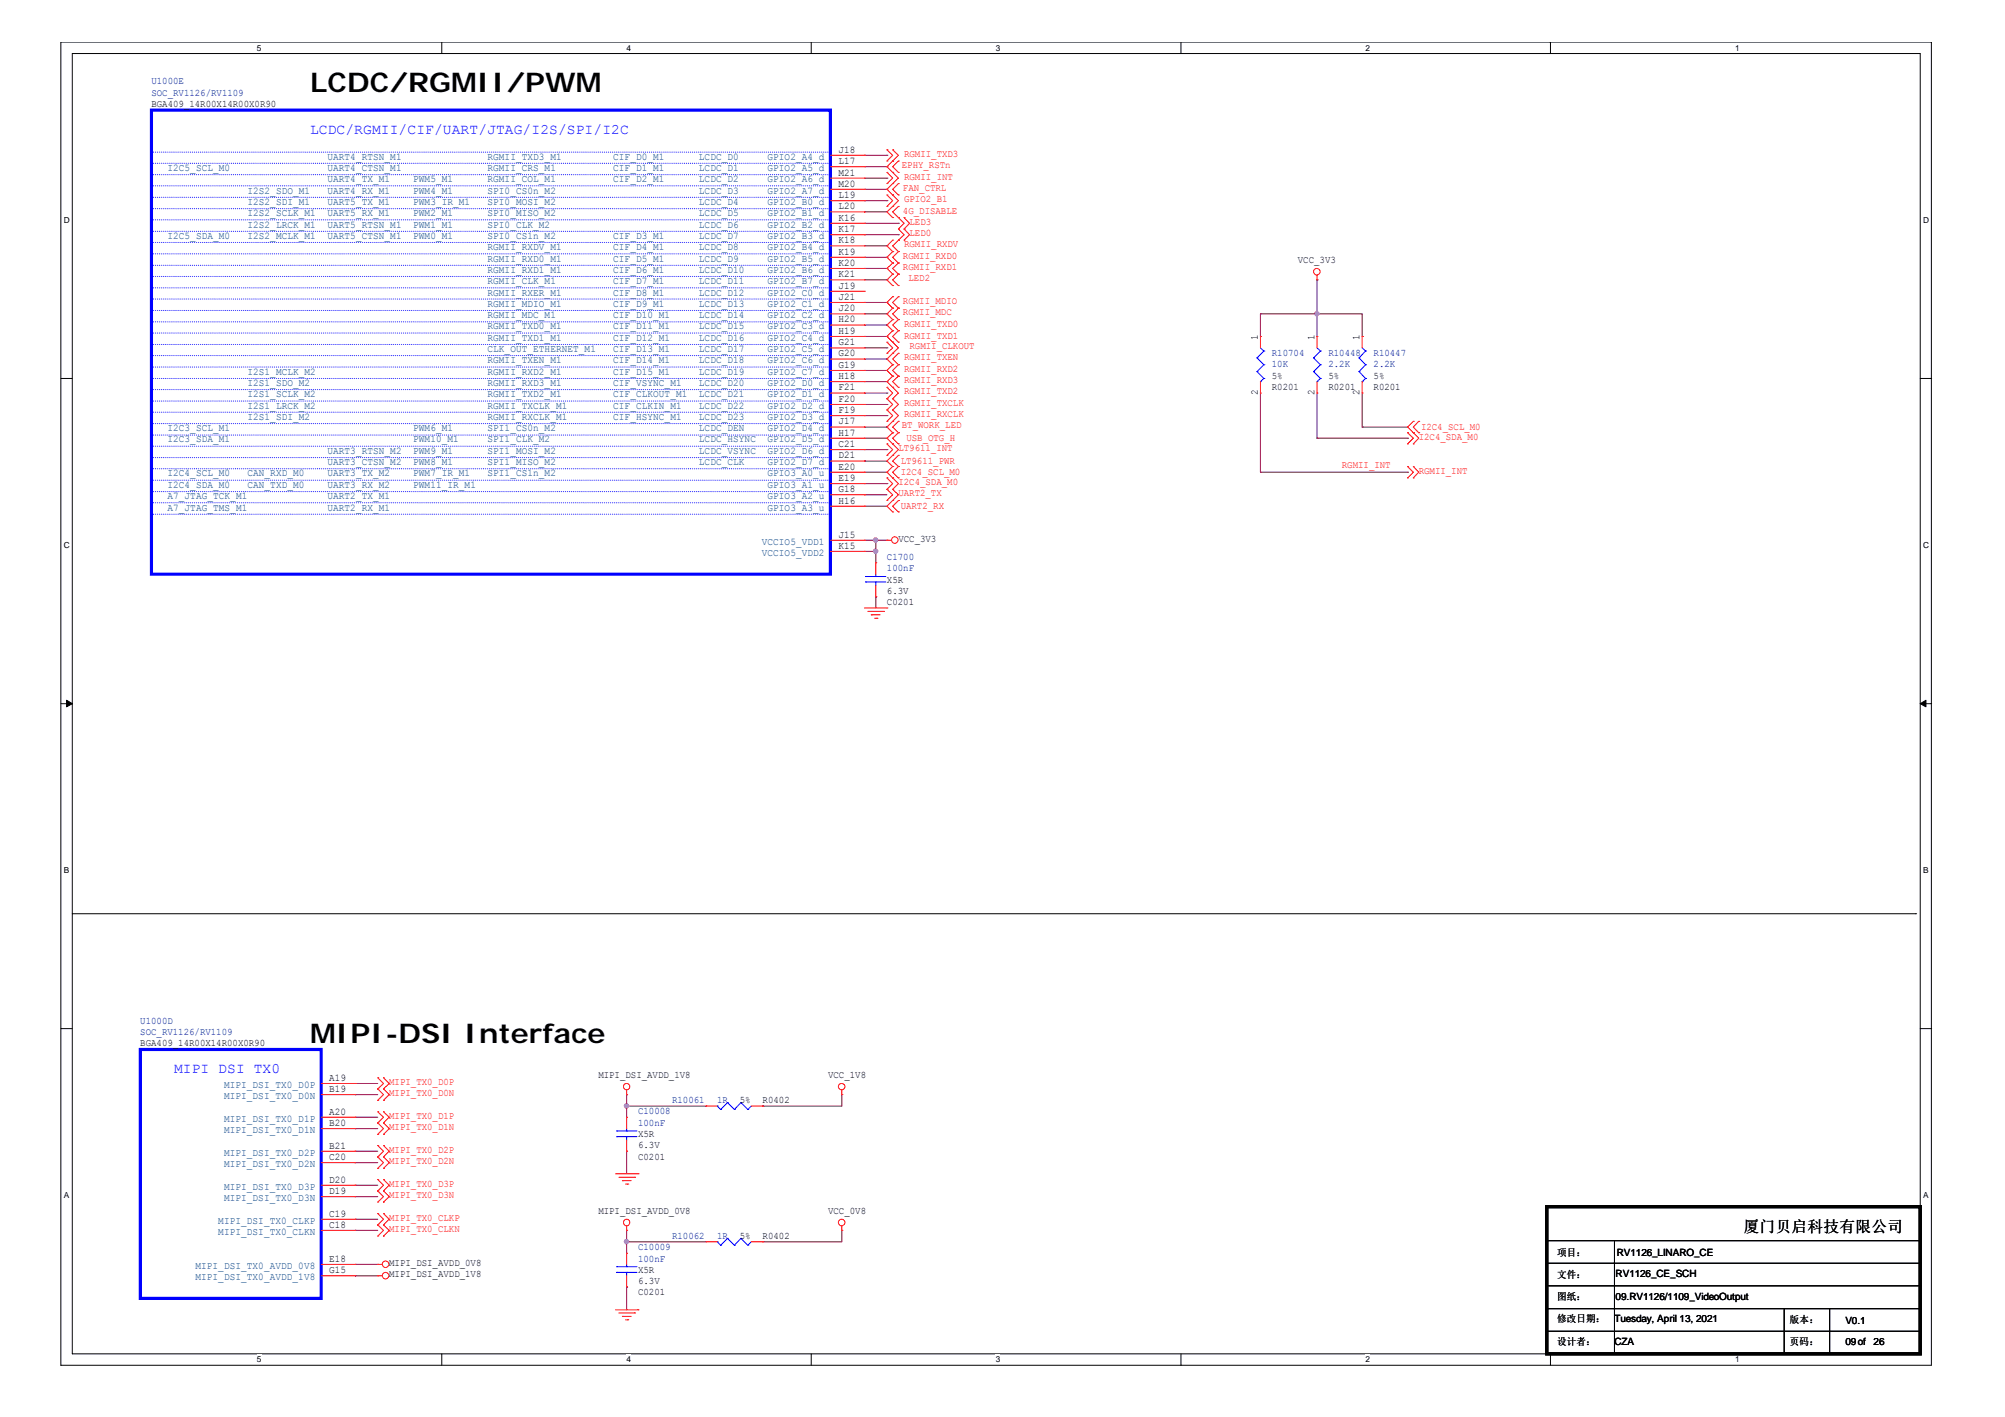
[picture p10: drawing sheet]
<svg xmlns="http://www.w3.org/2000/svg" width="297mm" height="210mm" viewBox="0 0 297 210" stroke-linecap="round" stroke-linejoin="round" font-family="sans-serif">
<path d="M9 6.2h277.1v196h-277.1zM10.7 7.9h273.8v192.6h-273.8z" fill="none" stroke="#000" stroke-width=".15"/>
<g fill="#fff">
<path d="M38.1 6.4h.6v1.4h-.6z"/>
<path d="M38.1 200.7h.6v1.4h-.6z"/>
</g>
<path d="M65.4 6.2v1.7M65.4 200.5v1.7" fill="none" stroke="#000" stroke-width=".15"/>
<g fill="#fff">
<path d="M92.8 6.4h.6v1.4h-.6z"/>
<path d="M92.8 200.7h.6v1.4h-.6z"/>
</g>
<path d="M120.2 6.2v1.7M120.2 200.5v1.7" fill="none" stroke="#000" stroke-width=".15"/>
<g fill="#fff">
<path d="M147.5 6.4h.7v1.4h-.7z"/>
<path d="M147.5 200.7h.7v1.4h-.7z"/>
</g>
<path d="M175 6.2v1.7M175 200.5v1.7" fill="none" stroke="#000" stroke-width=".15"/>
<g fill="#fff">
<path d="M202.3 6.4h.6v1.4h-.6z"/>
<path d="M202.3 200.7h.6v1.4h-.6z"/>
</g>
<path d="M229.7 6.2v1.7M229.7 200.5v1.7" fill="none" stroke="#000" stroke-width=".15"/>
<g fill="#fff">
<path d="M257 6.4h.7v1.4h-.7z"/>
<path d="M257 200.7h.7v1.4h-.7z"/>
<path d="M9.4 31.9h.9v1.4h-.9z"/>
<path d="M284.9 31.9h.9v1.4h-.9z"/>
<path d="M9.4 80.1h.9v1.4h-.9z"/>
<path d="M284.9 80.1h.9v1.4h-.9z"/>
</g>
<path d="M9 56.1h1.7M284.5 56.1h1.7" fill="none" stroke="#000" stroke-width=".15"/>
<g fill="#fff">
<path d="M9.4 128.2h.8v1.4h-.8z"/>
<path d="M284.9 128.2h.8v1.4h-.8z"/>
</g>
<path d="M9 104.2h1.7M284.5 104.2h1.7" fill="none" stroke="#000" stroke-width=".15"/>
<g fill="#000" stroke="#000" stroke-width=".15">
<path d="M9.9 103.7l.8 .5-.8 .5z" fill-rule="evenodd"/>
<path d="M284.5 104.2l.8-.5v1z" fill-rule="evenodd"/>
</g>
<g fill="#fff">
<path d="M9.4 176.4h.8v1.4h-.8z"/>
<path d="M284.9 176.4h.8v1.4h-.8z"/>
</g>
<g fill="none" stroke="#000" stroke-width=".15">
<path d="M10.7 135.4h273.1M283.8 135.4h.1M9 152.4h1.7M284.5 152.4h1.7M229.2 190.5h55.3M229.2 193.9h55.3M229.2 197.2h55.3M229.2 187.1h55.3M229.2 183.8h55.3M239.2 183.8v16.7M264.3 193.9v6.6M271.1 193.9v6.6"/>
<path d="M284.5 190.5h.1M284.5 193.9h.1M284.5 197.2h.1M284.5 187.1h.1M284.5 183.8h.1M239.2 200.5h.1M264.3 200.5h.1M271.1 200.5h.1"/>
</g>
<g fill="none" stroke="#800040" stroke-width=".15">
<path d="M128.1 31.4h.1M128.1 38.1h3.3M128.1 39.8h3.3M128.1 36.4h3.3M128.1 26.4h3.3M128.1 24.7h3.3M128.1 23h3.3M128.1 29.7h3.3M128.1 31.4h3.3M128.1 28h3.3M128.1 33.1h5M128.1 34.8h5"/>
<path d="M131.4 38.1h.1M131.4 39.8h.1M131.4 36.4h.1M131.4 26.4h.1M131.4 24.7h.1M131.4 23h.1M131.4 29.7h.1M131.4 28h.1M133.1 33.1h.1M133.1 34.8h.1M128.1 54.9h.1M128.1 48.1h3.3"/>
<path d="M128.1 49.8h3.3M128.1 46.5h3.3M128.1 44.8h3.3M128.1 53.2h3.3M128.1 59.9h3.3M128.1 58.2h3.3M128.1 56.5h3.3M128.1 51.5h3.3M128.1 54.9h3.3M128.1 41.5h3.3M131.4 48.1h.1M131.4 49.8h.1"/>
<path d="M131.4 46.5h.1M131.4 44.8h.1M131.4 53.2h.1M131.4 59.9h.1M131.4 58.2h.1M131.4 56.5h.1M131.4 51.5h.1M131.4 41.5h.1M186.7 46.5h.1M186.7 46.5h15.1v3.3M186.7 46.5v3.3M186.7 58.2v11.7"/>
<path d="M195.1 46.5h.1M195.1 41.5h.1M195.1 41.5v8.3M195.1 58.2v6.7M201.8 49.8h.1M201.8 58.2v5.1M128.1 68.3h.1M128.1 75h.1M128.1 73.3h.1M128.1 61.6h3.3M128.1 68.3h3.3M128.1 75h3.3"/>
<path d="M128.1 73.3h3.3M128.1 69.9h3.3M128.1 71.6h3.3M128.1 66.6h3.3M128.1 64.9h3.3M128.1 63.3h3.3M131.4 61.6h.1M131.4 69.9h.1M131.4 71.6h.1M131.4 66.6h.1M131.4 64.9h.1M131.4 63.3h.1"/>
<path d="M186.7 69.9h.1M186.7 69.9h21.8M195.1 64.9h.1M195.1 64.9h13.4M201.8 63.3h.1M201.8 63.3h6.7M208.5 63.3h.1M208.5 64.9h.1M208.5 69.9h.1M128.1 81.7h1.7M128.1 80h3.3M129.8 81.7h.1"/>
<path d="M129.8 80h.1M129.8 88.4h.1M129.8 80v3.4M129.8 88.4v1.7M52.6 160.5h.1M52.6 162.2h.1M52.6 165.5h.1M52.6 167.2h.1M52.6 170.5h.1M52.6 172.2h.1M52.6 175.6h.1M52.6 177.3h.1"/>
<path d="M52.6 160.5h3.4M52.6 162.2h3.4M52.6 165.5h3.4M52.6 167.2h3.4M52.6 170.5h3.4M52.6 172.2h3.4M52.6 175.6h3.4M52.6 177.3h3.4M92.8 163.8h.1M92.8 170.5h.1M92.8 162.2h.1M92.8 163.8h11.8"/>
<path d="M92.8 162.2v3.3M92.8 170.5v3.4M113 163.8h.1M124.7 162.2h.1M124.7 162.2v1.6h-11.7M52.6 180.6h.1M52.6 182.3h.1M52.6 189h.1M52.6 187.3h.1M52.6 180.6h3.4M52.6 182.3h3.4M52.6 189h3.4"/>
<path d="M52.6 187.3h3.4M92.8 184h.1M92.8 190.6h.1M92.8 182.3h.1M92.8 182.3v3.3M92.8 190.6v3.4M92.8 184h11.8M113 184h.1M124.7 182.3h.1M124.7 182.3v1.7h-11.7"/>
</g>
<g fill="#f0f" stroke="#f0f" stroke-width=".15">
<circle cx="129.7" cy="81.6" r=".32"/>
<circle cx="129.7" cy="80" r=".32"/>
<circle cx="92.8" cy="163.8" r=".32"/>
<circle cx="92.8" cy="183.9" r=".32"/>
<circle cx="195.1" cy="46.5" r=".32"/>
</g>
<g fill="none" stroke="#f00" stroke-width=".15">
<path d="M123 23h5.1M123 24.7h5.1M123 26.4h5.1M123 28h5.1M123 29.7h5.1M123 31.4h5.1M123 33.1h5.1M123 34.8h5.1M123 36.4h5.1M123 38.1h5.1M123 39.8h5.1M128.1 23h.1"/>
<path d="M128.1 24.7h.1M128.1 26.4h.1M128.1 28h.1M128.1 29.7h.1M128.1 31.4h.1M128.1 33.1h.1M128.1 34.8h.1M128.1 36.4h.1M128.1 38.1h.1M128.1 39.8h.1M131.4 27.2h.1M131.4 25.5h.1"/>
<path d="M131.4 23.8h.1M131.4 22.2h.1M131.4 30.6h.1M131.4 28.9h.1M131.4 25.5l.8 .9-.8 .8M131.4 22.2l.8 .8-.8 .8M131.4 28.9l.8 .8-.8 .9M132.2 39h.1M132.2 37.3h.1M132.2 35.6h.1M132.2 27.2h.1M132.2 25.5h.1"/>
<path d="M132.2 23.8h.1M132.2 22.2h.1M132.2 30.6h.1M132.2 28.9h.1M132.2 32.2h.1M132.2 37.3l-.8 .8 .8 .9M132.2 39l-.8 .8 .8 .8M132.2 35.6l-.8 .8 .8 .9M132.2 22.2l.9 .8-1.7 1.7 1.7 1.7-.9 .8M132.2 27.2l-.8 .8 1.7 1.7-.9 .9M132.2 30.6l-.8 .8 .8 .8M133.1 37.3h.1"/>
<path d="M133.1 39h.1M133.1 35.6h.1M133.1 25.5h.1M133.1 23.8h.1M133.1 32.2h.1M133.1 30.6h.1M133.1 27.2h.1M133.1 28.9h.1M133.1 33.9h.1M133.1 37.3l-.9 .8 .9 .9M133.1 39l-.9 .8 .9 .8M133.1 35.6l-.9 .8 .9 .9"/>
<path d="M133.1 23.8l-.9 .9 .9 .8M133.1 30.6l-.9 .8 1.7 1.7-.8 .8M133.1 27.2l-.9 .8 .9 .9M133.1 33.9l.8 .9-.8 .8M133.9 33.9h.1M133.9 32.2h.1M133.9 35.6h.1M133.9 33.9l.8 .9-.8 .8M133.9 32.2l.8 .9-.8 .8M123 41.5h5.1M123 43.2h5.1M123 44.8h5.1"/>
<path d="M123 46.5h5.1M123 48.1h5.1M123 49.8h5.1M123 51.5h5.1M123 53.2h5.1M123 54.9h5.1M123 56.5h5.1M123 58.2h5.1M123 59.9h5.1M128.1 41.5h.1M128.1 43.2h.1M128.1 44.8h.1"/>
<path d="M128.1 46.5h.1M128.1 48.1h.1M128.1 49.8h.1M128.1 51.5h.1M128.1 53.2h.1M128.1 54.9h.1M128.1 56.5h.1M128.1 58.2h.1M128.1 59.9h.1M131.4 59.1h.1M131.4 57.4h.1M131.4 52.3h.1"/>
<path d="M131.4 50.7h.1M131.4 57.4l.8 .8-.8 .9M131.4 59.1l.8 .8-.8 .8M131.4 50.7l.8 .8-.8 .8M132.2 50.7h.1M132.2 49h.1M132.2 52.3h.1M132.2 54h.1M132.2 47.3h.1M132.2 40.6h.1M132.2 45.6h.1M132.2 44h.1"/>
<path d="M132.2 59.1h.1M132.2 57.4h.1M132.2 55.7h.1M132.2 42.3h.1M132.2 49l-.8 .8 1.7 1.7-.9 .8M132.2 52.3l-.8 .9 .8 .8M132.2 47.3l-.8 .8 .8 .9M132.2 44l-.8 .8 .8 .8M132.2 45.6l-.8 .9 .8 .8M132.2 55.7l-.8 .8 1.7 1.7-.9 .9M132.2 59.1l.9 .8-.9 .8M132.2 54l-.8 .9 .8 .8"/>
<path d="M132.2 40.6l-.8 .9 .8 .8M133.1 49h.1M133.1 50.7h.1M133.1 54h.1M133.1 52.3h.1M133.1 47.3h.1M133.1 40.6h.1M133.1 44h.1M133.1 45.6h.1M133.1 55.7h.1M133.1 57.4h.1M133.1 42.3h.1"/>
<path d="M133.1 49l-.9 .8 .9 .9M133.1 52.3l-.9 .9 .9 .8M133.1 47.3l-.9 .8 .9 .9M133.1 44l-.9 .8 .9 .8M133.1 45.6l-.9 .9 .9 .8M133.1 54l-.9 .9 .9 .8M133.1 55.7l-.9 .8 .9 .9M133.1 40.6l-.9 .9 .9 .8M186.7 49.8h.1M186.7 58.2h.1M186.7 49.8v1.7M186.7 56.5v1.7"/>
<path d="M195.1 41.5h.1M195.1 49.8h.1M195.1 58.2h.1M195.1 40.8v.7M195.1 49.8v1.7M195.1 56.5v1.7M201.8 49.8h.1M201.8 58.2h.1M201.8 49.8v1.7M201.8 56.5v1.7M123 61.6h5.1M123 63.3h5.1"/>
<path d="M123 64.9h5.1M123 66.6h5.1M123 68.3h5.1M123 69.9h5.1M123 71.6h5.1M123 73.3h5.1M123 75h5.1M128.1 61.6h.1M128.1 63.3h.1M128.1 64.9h.1M128.1 66.6h.1M128.1 68.3h.1"/>
<path d="M128.1 69.9h.1M128.1 71.6h.1M128.1 73.3h.1M128.1 75h.1M131.4 60.7h.1M131.4 62.4h.1M131.4 67.5h.1M131.4 65.8h.1M131.4 74.1h.1M131.4 72.5h.1M131.4 70.8h.1M131.4 60.7l.8 .9-.8 .8"/>
<path d="M131.4 65.8l.8 .8-.8 .9M131.4 72.5l.8 .8-.8 .8M131.4 70.8l.8 .8-.8 .9M132.2 60.7h.1M132.2 62.4h.1M132.2 67.5h.1M132.2 65.8h.1M132.2 74.1h.1M132.2 72.5h.1M132.2 75.8h.1M132.2 69.1h.1M132.2 70.8h.1"/>
<path d="M132.2 64.1h.1M132.2 60.7l.9 .9-1.7 1.7 .8 .8M132.2 64.1l-.8 .8 1.7 1.7-1.7 1.7 .8 .8M132.2 72.5l.9 .8-1.7 1.7 .8 .8M132.2 69.1l-.8 .8 1.7 1.7-.9 .9M133.1 75.8h.1M133.1 74.1h.1M133.1 70.8h.1M133.1 69.1h.1M133.1 67.5h.1M133.1 65.8h.1M133.1 64.1h.1"/>
<path d="M133.1 62.4h.1M133.1 74.1l-.9 .9 .9 .8M133.1 69.1l-.9 .8 .9 .9M133.1 67.5l-.9 .8 .9 .8M133.1 64.1l-.9 .8 .9 .9M133.1 62.4l-.9 .9 .9 .8M208.5 65.8h.1M208.5 64.1h.1M208.5 70.8h.1M208.5 69.1h.1M208.5 64.1l.9 .8-.9 .9M208.5 69.1l.9 .8-.9 .9"/>
<path d="M209.4 62.4h.1M209.4 64.1h.1M209.4 65.8h.1M209.4 70.8h.1M209.4 69.1h.1M209.4 62.4l-.9 .9 1.7 1.6-.8 .9M209.4 69.1l.8 .8-.8 .9M210.2 64.1h.1M210.2 62.4h.1M210.2 62.4l-.8 .9 .8 .8M123 80h5.1M123 81.7h5.1"/>
<path d="M128.1 80h.1M128.1 81.7h.1M128.1 90.1h3.3M128.6 90.6h2.3M129.1 91.1h.1M129.1 91.1h1.3M129.6 91.6h.3M129.8 83.4h.1M129.8 88.4h.1M129.8 83.4v1.7M129.8 86.7v1.7M129.9 91.6h.1"/>
<path d="M130.9 90.6h.1M131.4 80h.1M131.4 90.1h.1M131.4 80h.7M56 159.7h.1M56 159.7l.8 .8-.8 .8M56.8 159.7h.1M56.8 159.7l.9 .8-.9 .8M47.6 162.2h5M47.6 160.5h5M47.6 167.2h5M47.6 165.5h5"/>
<path d="M47.6 172.2h5M47.6 170.5h5M47.6 177.3h5M47.6 175.6h5M52.6 162.2h.1M52.6 160.5h.1M52.6 167.2h.1M52.6 165.5h.1M52.6 172.2h.1M52.6 170.5h.1M52.6 177.3h.1M52.6 175.6h.1"/>
<path d="M56 161.3h.1M56 163h.1M56 166.3h.1M56 164.7h.1M56 168h.1M56 171.4h.1M56 169.7h.1M56 173.1h.1M56 176.4h.1M56 174.7h.1M56 178.1h.1M56 179.8h.1"/>
<path d="M56 161.3l.8 .9-.8 .8M56 164.7l.8 .8-.8 .8M56 166.3l.8 .9-.8 .8M56 169.7l.8 .8-.8 .9M56 171.4l.8 .8-.8 .9M56 174.7l.8 .9-.8 .8M56 176.4l.8 .9-.8 .8M56 179.8l.8 .8-.8 .9M56.8 161.3h.1M56.8 163h.1M56.8 166.3h.1M56.8 164.7h.1"/>
<path d="M56.8 168h.1M56.8 171.4h.1M56.8 169.7h.1M56.8 173.1h.1M56.8 176.4h.1M56.8 174.7h.1M56.8 178.1h.1M56.8 179.8h.1M56.8 161.3l.9 .9-.9 .8M56.8 164.7l.9 .8-.9 .8M56.8 166.3l.9 .9-.9 .8M56.8 169.7l.9 .8-.9 .9"/>
<path d="M56.8 171.4l.9 .8-.9 .9M56.8 174.7l.9 .9-.9 .8M56.8 176.4l.9 .9-.9 .8M56.8 179.8l.9 .8-.9 .9M91.2 173.9h3.3M91.7 174.4h2.3M92.2 174.9h.1M92.2 174.9h1.3M92.7 175.4h.3M92.8 162.2h.1M92.8 165.5h.1M92.8 170.5h.1"/>
<path d="M92.8 161.5v.7M92.8 165.5v1.7M92.8 168.9v1.6M93 175.4h.1M94 174.4h.1M94.5 173.9h.1M104.6 163.8h.1M104.6 163.8h1.7M111.3 163.8h1.7M113 163.8h.1M124.7 162.2h.1M124.7 161.5v.7"/>
<path d="M47.6 187.3h5M47.6 189h5M47.6 182.3h5M47.6 180.6h5M52.6 187.3h.1M52.6 189h.1M52.6 182.3h.1M52.6 180.6h.1M56 187.3h.1M56 189h.1M56 181.5h.1M56 183.1h.1"/>
<path d="M56 187.3h.6M56 189h.6M56 181.5l.8 .8-.8 .8M56.8 181.5h.1M56.8 183.1h.1M56.8 181.5l.9 .8-.9 .8M91.2 194h3.3M91.7 194.5h2.3M92.2 195h.1M92.2 195h1.3M92.7 195.5h.3M92.8 182.3h.1"/>
<path d="M92.8 185.6h.1M92.8 190.6h.1M92.8 181.6v.7M92.8 185.6v1.7M92.8 189v1.6M93 195.5h.1M94 194.5h.1M94.5 194h.1M104.6 184h.1M104.6 184h1.7M111.3 184h1.7M113 184h.1"/>
<path d="M124.7 182.3h.1M124.7 181.6v.7"/>
<circle cx="195.1" cy="40.2" r=".49"/>
<circle cx="132.6" cy="80" r=".49"/>
<circle cx="92.8" cy="161" r=".47"/>
<circle cx="124.7" cy="161" r=".48"/>
<circle cx="57.1" cy="189" r=".49"/>
<circle cx="57.1" cy="187.3" r=".49"/>
<circle cx="92.8" cy="181.1" r=".48"/>
<circle cx="124.7" cy="181.1" r=".49"/>
</g>
<path d="M229.2 178.7h55.3v21.8h-55.3z" fill="none" stroke="#000" stroke-width=".47"/>
<g fill="none" stroke="#00f" stroke-width=".15">
<path d="M186.2 53h.1M186.2 55h.1M186.2 53l1 1M186.2 55l1 1.1M186.7 56.5h.1M186.7 51.5l.5 .5M187.2 52h.1M187.2 54h.1M187.2 56.1h.1M187.2 52l-1 1M187.2 54l-1 1M187.2 56.1l-.5 .4"/>
<path d="M194.6 53h.1M194.6 55h.1M194.6 53l1 1M194.6 55l1 1.1M195.1 56.5h.1M195.1 51.5l.5 .5M195.6 52h.1M195.6 54h.1M195.6 56.1h.1M195.6 52l-1 1M195.6 54l-1 1M195.6 56.1l-.5 .4"/>
<path d="M201.3 53h.1M201.3 55h.1M201.3 53l1 1M201.3 55l1 1.1M201.8 56.5h.1M201.8 51.5l.5 .5M202.3 52h.1M202.3 54h.1M202.3 56.1h.1M202.3 52l-1 1M202.3 54l-1 1M202.3 56.1l-.5 .4"/>
<path d="M128.2 86.2h.1M128.2 85.4h.1M128.2 86.2h3M128.2 85.4h3M129.8 85.4h.1M129.8 86.2h.1M129.8 85.1v.3M129.8 86.2v.5M91.4 168.4h.1M91.4 167.5h.1M91.4 168.4h3M91.4 167.5h3"/>
<path d="M92.8 167.5h.1M92.8 168.4h.1M92.8 167.2v.3M92.8 168.4v.5M106.3 163.8h.1M106.3 163.8l.5 .6M106.8 164.4h.1M107.8 163.3h.1M107.8 163.3l1 1.1M107.8 163.3l-1 1.1M108.8 164.4h.1M109.8 163.3h.1"/>
<path d="M109.8 163.3l1 1.1M109.8 163.3l-1 1.1M110.8 164.4h.1M111.3 163.8l-.5 .6M91.4 188.5h.1M91.4 187.6h.1M91.4 188.5h3M91.4 187.6h3M92.8 187.6h.1M92.8 188.5h.1M92.8 187.3v.3M92.8 188.5v.5"/>
<path d="M106.3 184h.1M106.3 184l.5 .5M106.8 184.5h.1M107.8 183.4h.1M107.8 183.4l1 1.1M107.8 183.4l-1 1.1M108.8 184.5h.1M109.8 183.4h.1M109.8 183.4l1 1.1M109.8 183.4l-1 1.1M110.8 184.5h.1M111.3 184l-.5 .5"/>
</g>
<path d="M22.4 16.3h100.6v68.8h-100.6zM20.8 155.5h26.8v36.8h-26.8z" fill="none" stroke="#00f" stroke-width=".47"/>
<g fill="none" stroke="#00f" stroke-width=".15" stroke-dasharray="0 .3">
<path d="M22.4 22.5h100.6M22.4 24.2h100.6M22.4 25.9h100.6M22.4 27.5h100.6M22.4 29.2h100.6M22.4 30.9h100.6M22.4 32.6h100.6M22.4 34.3h100.6M22.4 35.9h100.6M22.4 37.6h100.6M22.4 39.3h100.6M123 22.5h.1"/>
<path d="M123 24.2h.1M123 25.9h.1M123 27.5h.1M123 29.2h.1M123 30.9h.1M123 32.6h.1M123 34.3h.1M123 35.9h.1M123 37.6h.1M123 39.3h.1M22.4 41h100.6M22.4 42.6h100.6"/>
<path d="M22.4 44.3h100.6M22.4 46h100.6M22.4 47.7h100.6M22.4 49.3h100.6M22.4 51h100.6M22.4 52.7h100.6M22.4 54.4h100.6M22.4 56.1h100.6M22.4 57.7h100.6M22.4 59.4h100.6M123 41h.1M123 42.6h.1"/>
<path d="M123 44.3h.1M123 46h.1M123 47.7h.1M123 49.3h.1M123 51h.1M123 52.7h.1M123 54.4h.1M123 56.1h.1M123 57.7h.1M123 59.4h.1M22.4 76.2h100.6M22.4 74.5h100.6"/>
<path d="M22.4 72.8h100.6M22.4 71.1h100.6M22.4 61.1h100.6M22.4 62.8h100.6M22.4 64.4h100.6M22.4 66.1h100.6M22.4 67.8h100.6M22.4 69.4h100.6M123 76.2h.1M123 74.5h.1M123 72.8h.1M123 71.1h.1"/>
<path d="M123 61.1h.1M123 62.8h.1M123 64.4h.1M123 66.1h.1M123 67.8h.1M123 69.4h.1"/>
</g>
<g font-size="4">
<text x="45.9" y="13.6">LCDC/RGMII/PWM</text>
<text x="45.9" y="154.4">MIPI-DSI Interface</text>
</g>
<text font-size="2.3" x="258.3" y="182.4">厦门贝启科技有限公司</text>
<g font-size="2.2" fill="#00f">
<text x="45.9" y="19.8">LCDC/RGMII/CIF/UART/JTAG/I2S/SPI/I2C</text>
<text x="25.8" y="158.9">MIPI DSI TX0</text>
</g>
<g font-size="1.5" fill="#000080">
<text x="22.4" y="12.5">U1000E</text>
<text x="22.4" y="14.2">SOC_RV1126/RV1109</text>
<text x="188.4" y="52.8">R10704</text>
<text x="196.8" y="52.8">R10448</text>
<text x="203.5" y="52.8">R10447</text>
<text x="188.4" y="54.4">10K</text>
<text x="196.8" y="54.4">2.2K</text>
<text x="203.5" y="54.4">2.2K</text>
<text x="131.4" y="82.9">C1700</text>
<text x="131.4" y="84.6">100nF</text>
<text x="20.8" y="151.7">U1000D</text>
<text x="20.8" y="153.3">SOC_RV1126/RV1109</text>
<text x="94.5" y="165.1">C10008</text>
<text x="94.5" y="166.7">100nF</text>
<text x="99.6" y="163.4">R10061</text>
<text x="106.3" y="163.4">1R</text>
<text x="94.5" y="185.2">C10009</text>
<text x="99.6" y="183.5">R10062</text>
<text x="106.3" y="183.5">1R</text>
<text x="94.5" y="186.9">100nF</text>
</g>
<g font-size="1.5">
<text x="22.4" y="15.8">BGA409_14R00X14R00X0R90</text>
<text x="124.2" y="22.6">J18</text>
<text x="124.2" y="24.3">L17</text>
<text x="124.2" y="26">M21</text>
<text x="124.2" y="27.7">M20</text>
<text x="124.2" y="29.4">L19</text>
<text x="124.2" y="31">L20</text>
<text x="124.2" y="32.7">K16</text>
<text x="124.2" y="34.4">K17</text>
<text x="124.2" y="36">K18</text>
<text x="124.2" y="37.7">K19</text>
<text x="124.2" y="39.4">K20</text>
<text x="124.2" y="41.1">K21</text>
<text x="192.3" y="39">VCC_3V3</text>
<text x="124.2" y="42.8">J19</text>
<text x="124.2" y="44.4">J21</text>
<text x="124.2" y="46.1">J20</text>
<text x="124.2" y="47.8">H20</text>
<text x="124.2" y="49.5">H19</text>
<text x="124.2" y="51.2">G21</text>
<text x="124.2" y="52.8">G20</text>
<text x="186.4" y="50.3" transform="rotate(-90 186.4 50.3)">1</text>
<text x="194.7" y="50.3" transform="rotate(-90 194.7 50.3)">1</text>
<text x="201.4" y="50.3" transform="rotate(-90 201.4 50.3)">1</text>
<text x="124.2" y="54.5">G19</text>
<text x="124.2" y="56.1">H18</text>
<text x="124.2" y="57.8">F21</text>
<text x="124.2" y="59.5">F20</text>
<text x="186.4" y="58.6" transform="rotate(-90 186.4 58.6)">2</text>
<text x="188.4" y="57.8">R0201</text>
<text x="188.4" y="56.1">5%</text>
<text x="194.7" y="58.6" transform="rotate(-90 194.7 58.6)">2</text>
<text x="196.8" y="57.8">R0201</text>
<text x="196.8" y="56.1">5%</text>
<text x="201.4" y="58.6" transform="rotate(-90 201.4 58.6)">2</text>
<text x="203.5" y="57.8">R0201</text>
<text x="203.5" y="56.1">5%</text>
<text x="124.2" y="61.2">F19</text>
<text x="124.2" y="62.9">J17</text>
<text x="124.2" y="64.5">H17</text>
<text x="124.2" y="66.2">C21</text>
<text x="124.2" y="67.9">D21</text>
<text x="124.2" y="69.6">E20</text>
<text x="124.2" y="71.3">E19</text>
<text x="124.2" y="72.9">G18</text>
<text x="124.2" y="74.6">H16</text>
<text x="124.2" y="79.6">J15</text>
<text x="124.2" y="81.3">K15</text>
<text x="133.1" y="80.2">VCC_3V3</text>
<text x="131.4" y="89.6">C0201</text>
<text x="131.4" y="86.3">X5R</text>
<text x="131.4" y="87.9">6.3V</text>
<text x="20.8" y="155">BGA409_14R00X14R00X0R90</text>
<text x="48.8" y="161.8">B19</text>
<text x="48.8" y="160.1">A19</text>
<text x="88.6" y="159.7">MIPI_DSI_AVDD_1V8</text>
<text x="122.7" y="159.7">VCC_1V8</text>
<text x="48.8" y="166.8">B20</text>
<text x="48.8" y="165.1">A20</text>
<text x="109.6" y="163.4">5%</text>
<text x="113" y="163.4">R0402</text>
<text x="48.8" y="171.8">C20</text>
<text x="48.8" y="170.2">B21</text>
<text x="94.5" y="171.8">C0201</text>
<text x="94.5" y="168.4">X5R</text>
<text x="94.5" y="170.1">6.3V</text>
<text x="48.8" y="176.9">D19</text>
<text x="48.8" y="175.2">D20</text>
<text x="88.6" y="179.8">MIPI_DSI_AVDD_0V8</text>
<text x="122.7" y="179.8">VCC_0V8</text>
<text x="48.8" y="181.9">C18</text>
<text x="48.8" y="180.2">C19</text>
<text x="109.6" y="183.5">5%</text>
<text x="113" y="183.5">R0402</text>
<text x="230.7" y="186">项目：</text>
<text x="239.5" y="186">RV1126_LINARO_CE</text>
<text x="48.8" y="186.9">E18</text>
<text x="48.8" y="188.6">G15</text>
<text x="57.7" y="187.5">MIPI_DSI_AVDD_0V8</text>
<text x="57.7" y="189.2">MIPI_DSI_AVDD_1V8</text>
<text x="94.5" y="191.9">C0201</text>
<text x="94.5" y="188.5">X5R</text>
<text x="94.5" y="190.2">6.3V</text>
<text x="230.7" y="189.3">文件：</text>
<text x="239.4" y="189.2">RV1126_CE_SCH</text>
<text x="230.7" y="195.8">修改日期：</text>
<text x="230.7" y="192.5">图纸：</text>
<text x="239.2" y="195.8">Tuesday, April 13, 2021</text>
<text x="239.4" y="192.5">09.RV1126/1109_VideoOutput</text>
<text x="265.2" y="196">版本：</text>
<text x="273.4" y="196.2">V0.1</text>
<text x="230.7" y="199.2">设计者：</text>
<text x="239.2" y="199.2">CZA</text>
<text x="265.2" y="199.2">页码：</text>
<text x="273.4" y="199.2">09of</text>
<text x="277.6" y="199.2">26</text>
</g>
<g font-size="1.5" fill="#004080">
<text x="48.5" y="23.6">UART4_RTSN_M1</text>
<text x="72.2" y="23.6">RGMII_TXD3_M1</text>
<text x="90.8" y="23.6">CIF_D0_M1</text>
<text x="103.5" y="23.6">LCDC_D0</text>
<text x="113.7" y="23.6">GPIO2_A4_d</text>
<text x="24.8" y="25.3">I2C5_SCL_M0</text>
<text x="36.7" y="28.7">I2S2_SDO_M1</text>
<text x="48.5" y="25.3">UART4_CTSN_M1</text>
<text x="48.5" y="27">UART4_TX_M1</text>
<text x="48.5" y="28.7">UART4_RX_M1</text>
<text x="61.2" y="28.7">PWM4_M1</text>
<text x="61.2" y="27">PWM5_M1</text>
<text x="72.2" y="25.3">RGMII_CRS_M1</text>
<text x="72.2" y="27">RGMII_COL_M1</text>
<text x="72.2" y="28.7">SPI0_CS0n_M2</text>
<text x="90.8" y="25.3">CIF_D1_M1</text>
<text x="90.8" y="27">CIF_D2_M1</text>
<text x="103.5" y="25.3">LCDC_D1</text>
<text x="103.5" y="28.7">LCDC_D3</text>
<text x="103.5" y="27">LCDC_D2</text>
<text x="113.7" y="28.7">GPIO2_A7_d</text>
<text x="113.7" y="27">GPIO2_A6_d</text>
<text x="113.7" y="25.3">GPIO2_A5_d</text>
<text x="24.8" y="35.4">I2C5_SDA_M0</text>
<text x="36.7" y="30.4">I2S2_SDI_M1</text>
<text x="36.7" y="32">I2S2_SCLK_M1</text>
<text x="36.7" y="33.7">I2S2_LRCK_M1</text>
<text x="36.7" y="35.4">I2S2_MCLK_M1</text>
<text x="48.5" y="35.4">UART5_CTSN_M1</text>
<text x="48.5" y="30.4">UART5_TX_M1</text>
<text x="48.5" y="32">UART5_RX_M1</text>
<text x="48.5" y="33.7">UART5_RTSN_M1</text>
<text x="61.2" y="30.4">PWM3_IR_M1</text>
<text x="61.2" y="32">PWM2_M1</text>
<text x="61.2" y="33.7">PWM1_M1</text>
<text x="61.2" y="35.4">PWM0_M1</text>
<text x="72.2" y="30.4">SPI0_MOSI_M2</text>
<text x="72.2" y="32">SPI0_MISO_M2</text>
<text x="72.2" y="33.7">SPI0_CLK_M2</text>
<text x="72.2" y="35.4">SPI0_CS1n_M2</text>
<text x="90.8" y="35.4">CIF_D3_M1</text>
<text x="103.5" y="30.4">LCDC_D4</text>
<text x="103.5" y="32">LCDC_D5</text>
<text x="103.5" y="33.7">LCDC_D6</text>
<text x="103.5" y="35.4">LCDC_D7</text>
<text x="113.7" y="30.4">GPIO2_B0_d</text>
<text x="113.7" y="32">GPIO2_B1_d</text>
<text x="113.7" y="33.7">GPIO2_B2_d</text>
<text x="113.7" y="35.4">GPIO2_B3_d</text>
<text x="72.2" y="37.1">RGMII_RXDV_M1</text>
<text x="72.2" y="38.7">RGMII_RXD0_M1</text>
<text x="72.2" y="40.4">RGMII_RXD1_M1</text>
<text x="90.8" y="37.1">CIF_D4_M1</text>
<text x="90.8" y="38.7">CIF_D5_M1</text>
<text x="90.8" y="40.4">CIF_D6_M1</text>
<text x="103.5" y="37.1">LCDC_D8</text>
<text x="103.5" y="38.7">LCDC_D9</text>
<text x="103.5" y="40.4">LCDC_D10</text>
<text x="113.7" y="37.1">GPIO2_B4_d</text>
<text x="113.7" y="38.7">GPIO2_B5_d</text>
<text x="113.7" y="40.4">GPIO2_B6_d</text>
<text x="72.2" y="42.1">RGMII_CLK_M1</text>
<text x="72.2" y="43.8">RGMII_RXER_M1</text>
<text x="72.2" y="45.4">RGMII_MDIO_M1</text>
<text x="72.2" y="47.1">RGMII_MDC_M1</text>
<text x="90.8" y="42.1">CIF_D7_M1</text>
<text x="90.8" y="43.8">CIF_D8_M1</text>
<text x="90.8" y="45.4">CIF_D9_M1</text>
<text x="90.8" y="47.1">CIF_D10_M1</text>
<text x="103.5" y="42.1">LCDC_D11</text>
<text x="103.5" y="43.8">LCDC_D12</text>
<text x="103.5" y="45.4">LCDC_D13</text>
<text x="103.5" y="47.1">LCDC_D14</text>
<text x="113.7" y="42.1">GPIO2_B7_d</text>
<text x="113.7" y="43.8">GPIO2_C0_d</text>
<text x="113.7" y="45.4">GPIO2_C1_d</text>
<text x="113.7" y="47.1">GPIO2_C2_d</text>
<text x="72.2" y="48.8">RGMII_TXD0_M1</text>
<text x="72.2" y="50.5">RGMII_TXD1_M1</text>
<text x="72.2" y="52.2">CLK_OUT_ETHERNET_M1</text>
<text x="72.2" y="53.8">RGMII_TXEN_M1</text>
<text x="90.8" y="48.8">CIF_D11_M1</text>
<text x="90.8" y="50.5">CIF_D12_M1</text>
<text x="90.8" y="52.2">CIF_D13_M1</text>
<text x="90.8" y="53.8">CIF_D14_M1</text>
<text x="103.5" y="48.8">LCDC_D15</text>
<text x="103.5" y="50.5">LCDC_D16</text>
<text x="103.5" y="52.2">LCDC_D17</text>
<text x="103.5" y="53.8">LCDC_D18</text>
<text x="113.7" y="48.8">GPIO2_C3_d</text>
<text x="113.7" y="50.5">GPIO2_C4_d</text>
<text x="113.7" y="52.2">GPIO2_C5_d</text>
<text x="113.7" y="53.8">GPIO2_C6_d</text>
<text x="36.7" y="55.5">I2S1_MCLK_M2</text>
<text x="36.7" y="57.2">I2S1_SDO_M2</text>
<text x="36.7" y="58.9">I2S1_SCLK_M2</text>
<text x="72.2" y="55.5">RGMII_RXD2_M1</text>
<text x="72.2" y="57.2">RGMII_RXD3_M1</text>
<text x="72.2" y="58.9">RGMII_TXD2_M1</text>
<text x="90.8" y="55.5">CIF_D15_M1</text>
<text x="90.8" y="57.2">CIF_VSYNC_M1</text>
<text x="90.8" y="58.9">CIF_CLKOUT_M1</text>
<text x="103.5" y="55.5">LCDC_D19</text>
<text x="103.5" y="57.2">LCDC_D20</text>
<text x="103.5" y="58.9">LCDC_D21</text>
<text x="113.7" y="55.5">GPIO2_C7_d</text>
<text x="113.7" y="57.2">GPIO2_D0_d</text>
<text x="113.7" y="58.9">GPIO2_D1_d</text>
<text x="24.8" y="63.9">I2C3_SCL_M1</text>
<text x="24.8" y="65.5">I2C3_SDA_M1</text>
<text x="36.7" y="60.6">I2S1_LRCK_M2</text>
<text x="36.7" y="62.2">I2S1_SDI_M2</text>
<text x="61.2" y="63.9">PWM6_M1</text>
<text x="61.2" y="65.5">PWM10_M1</text>
<text x="72.2" y="60.6">RGMII_TXCLK_M1</text>
<text x="72.2" y="62.2">RGMII_RXCLK_M1</text>
<text x="72.2" y="63.9">SPI1_CS0n_M2</text>
<text x="72.2" y="65.5">SPI1_CLK_M2</text>
<text x="90.8" y="60.6">CIF_CLKIN_M1</text>
<text x="90.8" y="62.2">CIF_HSYNC_M1</text>
<text x="103.5" y="60.6">LCDC_D22</text>
<text x="103.5" y="62.2">LCDC_D23</text>
<text x="103.5" y="63.9">LCDC_DEN</text>
<text x="103.5" y="65.5">LCDC_HSYNC</text>
<text x="113.7" y="60.6">GPIO2_D2_d</text>
<text x="113.7" y="62.2">GPIO2_D3_d</text>
<text x="113.7" y="63.9">GPIO2_D4_d</text>
<text x="113.7" y="65.5">GPIO2_D5_d</text>
<text x="24.8" y="70.6">I2C4_SCL_M0</text>
<text x="36.7" y="70.6">CAN_RXD_M0</text>
<text x="48.5" y="70.6">UART3_TX_M2</text>
<text x="48.5" y="67.2">UART3_RTSN_M2</text>
<text x="48.5" y="68.9">UART3_CTSN_M2</text>
<text x="61.2" y="70.6">PWM7_IR_M1</text>
<text x="61.2" y="67.2">PWM9_M1</text>
<text x="61.2" y="68.9">PWM8_M1</text>
<text x="72.2" y="67.2">SPI1_MOSI_M2</text>
<text x="72.2" y="68.9">SPI1_MISO_M2</text>
<text x="72.2" y="70.6">SPI1_CS1n_M2</text>
<text x="103.5" y="67.2">LCDC_VSYNC</text>
<text x="103.5" y="68.9">LCDC_CLK</text>
<text x="113.7" y="67.2">GPIO2_D6_d</text>
<text x="113.7" y="68.9">GPIO2_D7_d</text>
<text x="113.7" y="70.6">GPIO3_A0_u</text>
<text x="24.8" y="72.3">I2C4_SDA_M0</text>
<text x="24.8" y="73.9">A7_JTAG_TCK_M1</text>
<text x="24.8" y="75.6">A7_JTAG_TMS_M1</text>
<text x="36.7" y="72.3">CAN_TXD_M0</text>
<text x="48.5" y="72.3">UART3_RX_M2</text>
<text x="48.5" y="73.9">UART2_TX_M1</text>
<text x="48.5" y="75.6">UART2_RX_M1</text>
<text x="61.2" y="72.3">PWM11_IR_M1</text>
<text x="113.7" y="72.3">GPIO3_A1_u</text>
<text x="113.7" y="73.9">GPIO3_A2_u</text>
<text x="113.7" y="75.6">GPIO3_A3_u</text>
<text x="112.9" y="80.7">VCCIO5_VDD1</text>
<text x="112.9" y="82.3">VCCIO5_VDD2</text>
<text x="33.2" y="161.1">MIPI_DSI_TX0_D0P</text>
<text x="33.2" y="162.8">MIPI_DSI_TX0_D0N</text>
<text x="33.2" y="167.8">MIPI_DSI_TX0_D1N</text>
<text x="33.2" y="166.1">MIPI_DSI_TX0_D1P</text>
<text x="33.2" y="172.9">MIPI_DSI_TX0_D2N</text>
<text x="33.2" y="171.2">MIPI_DSI_TX0_D2P</text>
<text x="33.2" y="177.9">MIPI_DSI_TX0_D3N</text>
<text x="33.2" y="176.2">MIPI_DSI_TX0_D3P</text>
<text x="32.3" y="182.9">MIPI_DSI_TX0_CLKN</text>
<text x="32.3" y="181.2">MIPI_DSI_TX0_CLKP</text>
<text x="29" y="187.9">MIPI_DSI_TX0_AVDD_0V8</text>
<text x="29" y="189.6">MIPI_DSI_TX0_AVDD_1V8</text>
</g>
<g font-size="1.5" fill="#f00">
<text x="133.9" y="23.3">RGMII_TXD3</text>
<text x="133.6" y="24.9">EPHY_RSTn</text>
<text x="133.8" y="28.3">FAN_CTRL</text>
<text x="133.9" y="26.6">RGMII_INT</text>
<text x="133.9" y="29.9">GPIO2_B1</text>
<text x="133.8" y="31.6">4G_DISABLE</text>
<text x="134.7" y="33.3">LED3</text>
<text x="134.7" y="35">LED0</text>
<text x="133.8" y="38.3">RGMII_RXD0</text>
<text x="133.8" y="40">RGMII_RXD1</text>
<text x="133.9" y="36.6">RGMII_RXDV</text>
<text x="134.6" y="41.7">LED2</text>
<text x="133.8" y="45">RGMII_MDIO</text>
<text x="133.8" y="46.7">RGMII_MDC</text>
<text x="133.9" y="50.2">RGMII_TXD1</text>
<text x="133.9" y="53.4">RGMII_TXEN</text>
<text x="133.9" y="48.4">RGMII_TXD0</text>
<text x="134.7" y="51.7">RGMII_CLKOUT</text>
<text x="133.9" y="58.4">RGMII_TXD2</text>
<text x="133.9" y="55.1">RGMII_RXD2</text>
<text x="133.9" y="56.8">RGMII_RXD3</text>
<text x="133.6" y="63.5">BT_WORK_LED</text>
<text x="133.9" y="60.1">RGMII_TXCLK</text>
<text x="133.9" y="61.8">RGMII_RXCLK</text>
<text x="134.3" y="65.3">USB_OTG_H</text>
<text x="210.2" y="65.2">I2C4_SDA_M0</text>
<text x="210.5" y="63.6">I2C4_SCL_M0</text>
<text x="133.1" y="66.8">LT9611_INT</text>
<text x="133.1" y="71.9">I2C4_SDA_M0</text>
<text x="133.4" y="70.3">I2C4_SCL_M0</text>
<text x="133.4" y="68.7">LT9611_PWR</text>
<text x="198.8" y="69.4">RGMII_INT</text>
<text x="210.2" y="70.2">RGMII_INT</text>
<text x="133.1" y="73.5">UART2_TX</text>
<text x="133.4" y="75.4">UART2_RX</text>
<text x="57.7" y="160.7">MIPI_TX0_D0P</text>
<text x="57.7" y="162.4">MIPI_TX0_D0N</text>
<text x="57.7" y="165.7">MIPI_TX0_D1P</text>
<text x="57.7" y="167.4">MIPI_TX0_D1N</text>
<text x="57.7" y="170.7">MIPI_TX0_D2P</text>
<text x="57.7" y="172.4">MIPI_TX0_D2N</text>
<text x="57.7" y="175.8">MIPI_TX0_D3P</text>
<text x="57.7" y="177.5">MIPI_TX0_D3N</text>
<text x="57.7" y="180.8">MIPI_TX0_CLKP</text>
<text x="57.7" y="182.5">MIPI_TX0_CLKN</text>
</g>
<g font-size="1.2">
<text x="38.1" y="7.5">5</text>
<text x="92.8" y="7.5">4</text>
<text x="147.5" y="7.5">3</text>
<text x="202.3" y="7.5">2</text>
<text x="257" y="7.5">1</text>
<text x="9.4" y="33.1">D</text>
<text x="284.9" y="33.1">D</text>
<text x="9.4" y="81.2">C</text>
<text x="284.9" y="81.2">C</text>
<text x="9.4" y="129.4">B</text>
<text x="284.9" y="129.4">B</text>
<text x="9.4" y="177.5">A</text>
<text x="284.9" y="177.5">A</text>
<text x="38.1" y="201.8">5</text>
<text x="92.8" y="201.8">4</text>
<text x="147.5" y="201.8">3</text>
<text x="202.3" y="201.8">2</text>
<text x="257" y="201.8">1</text>
</g>
</svg>
